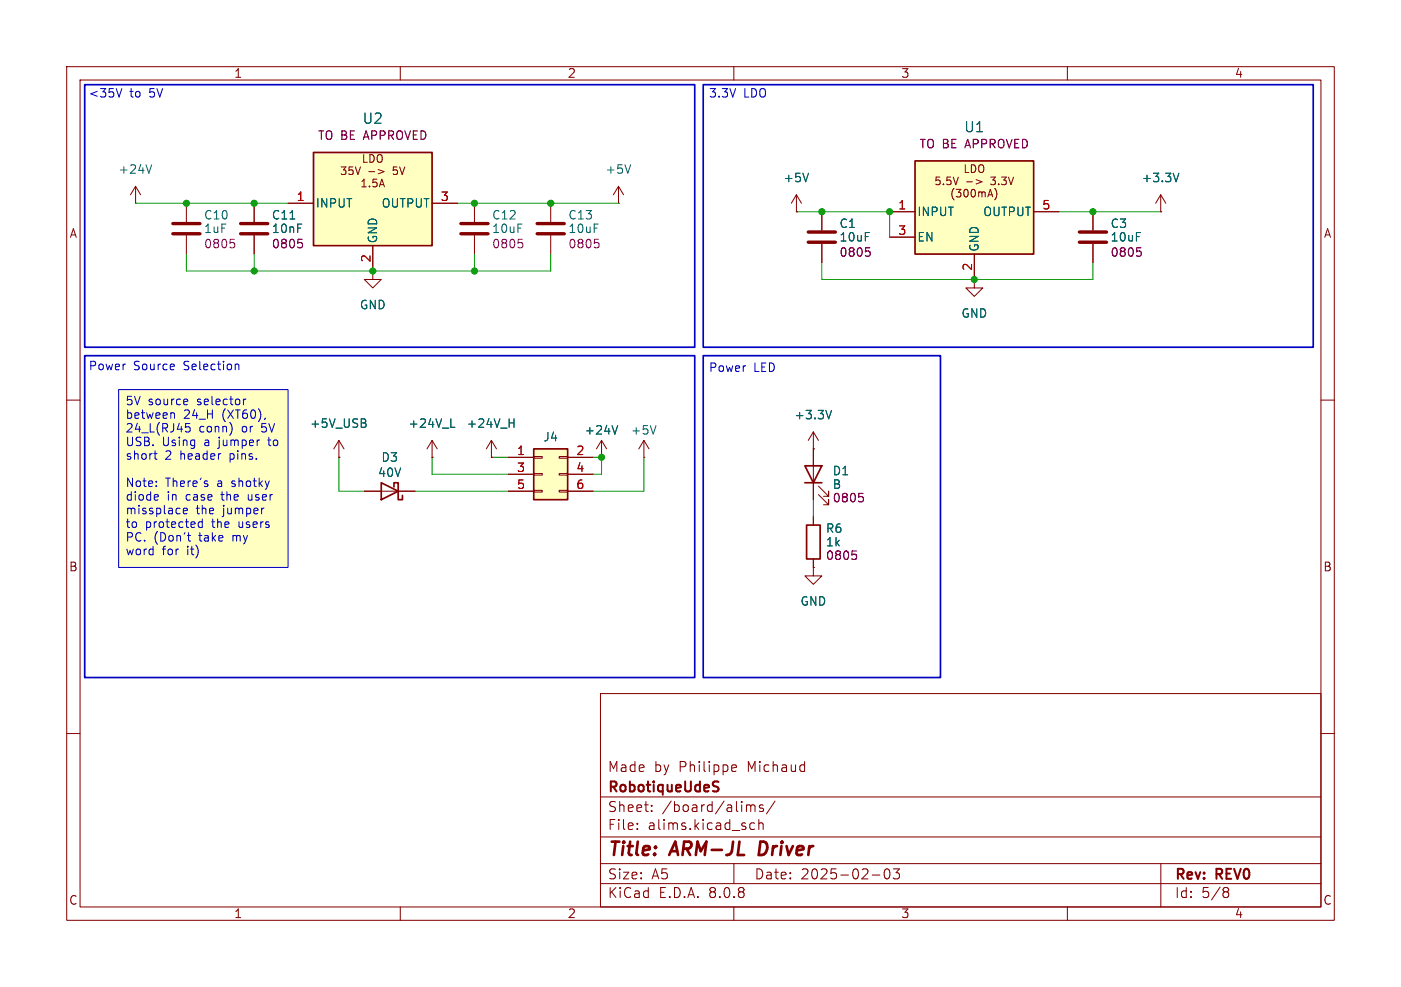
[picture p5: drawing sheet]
<svg xmlns="http://www.w3.org/2000/svg" width="210mm" height="148mm" viewBox="0 0 210 148" stroke-linecap="round" stroke-linejoin="round" font-family="sans-serif">
<g fill="none" stroke="#840000" stroke-width=".15">
<path d="M10 10h190v128h-190zM12 12h186v124h-186zM60 10v2M110 10v2M160 10v2M10 60h2M198 60h2M10 110h2M90 104h108v32h-108zM90 119.5h108M109.9 114.7l.4 .1 .1 .2-.7 .2M110.3 115.6l-.4 .1"/>
<path d="M198 110h2M60 136v2M90 132.5h108M90 129.5h108M90 125.5h108M95.5 124.2v.2M95.5 123.5v.1M97.7 121.5v.2M97.7 120.8v.1M110 136v2M110 129.5v3M111.9 120.8a.37 .37 0 0 1 .6 .1"/>
<path d="M112.4 124.1l.3 .3 .4-.1M112.5 120.9l.2-.2 .4 .1 .1 .9M112.5 120.9v.8M113.1 123.5l-.4-.1-.3 .3M113.8 123.5a.37 .37 0 0 1 .6 .1v.8M113.8 122.9v1.5M114.4 120.8l-.4-.1-.2 .2 .1 .2 .5 .2v.3h-.6M116.2 120.1l-1.3 1.9M130.8 131.2h1.1M132.7 130.4l.3-.1a.94 .94 0 0 1 0 1.5h-.1a.91 .91 0 0 1-.2-1.4zM133.9 130.3h.9l-.5 .6a.41 .41 0 0 1 .5 .2v.4l-.1 .2-.6 .1-.2-.2M160 136v2"/>
<path d="M174 129.5v6.5M183.6 133.1l.4 .1 .2 .2-.1 .2-.2 .1M183.6 133.7h.3M183.9 133.7l.2 .2 .1 .4-.2 .2-.4 .1"/>
</g>
<path d="M114 126.2l-.3 2h.5" fill="none" stroke="#840000" stroke-width=".4"/>
<path d="M107.1 117.9a.55 .55 0 0 1 .6 .4l-.1 .3-.5 .1M107.1 117.2l.6 .1" fill="none" stroke="#840000" stroke-width=".3"/>
<path d="M17.8 58.4h25.4v26.7h-25.4z" fill="#ffffc2"/>
<path d="M92.7 30.5h.1M92.7 27.9l-.8 1.3M92.7 27.9v2.6M92.7 27.9l.8 1.3" fill="none" stroke="#840000" stroke-width=".15"/>
<path d="M94.5 24.7l-.4 1.3" fill="none" stroke="#006464" stroke-width=".15"/>
<path d="M80 67.3h5.1v7.6h-5.1z" fill="#ffffc2"/>
<g fill="none" stroke="#840000" stroke-width=".15">
<path d="M119.4 31.8h.1M119.4 29.2l-.8 1.3M119.4 29.2v2.6M119.4 29.2l.7 1.3M123.2 31.8v2.7M123.2 36.6v2.8M163.8 31.8v2.7M163.8 36.6v2.8M174 31.8h.1M174 29.2l-.8 1.3M174 29.2v2.6M174 29.2l.8 1.3"/>
<path d="M146 41.9v1.3h1.3l-1.3 1.3-1.2-1.3h1.2M146 41.9h.1M50.8 68.6h.1M50.8 66l-.8 1.3M50.8 66v2.6M50.8 66l.8 1.3M54.6 73.7h7.6M73.7 68.6h.1M73.7 66l-.8 1.3M73.7 66v2.6M73.7 66l.7 1.3M76.2 68.6h3.8"/>
<path d="M76.2 71.1h3.8M76.2 73.7h3.8M80 73.5h1.3v.3h-1.3zM80 71h1.3v.2h-1.3zM80 68.5h1.3v.2h-1.3zM83.8 73.5h1.3v.3h-1.3zM83.8 71h1.3v.2h-1.3zM83.8 68.5h1.3v.2h-1.3zM85.1 68.6h3.8M85.1 71.1h3.8M85.1 73.7h3.8M90.2 68.6h.1"/>
<path d="M90.2 66l.7 1.3M90.2 66v2.6M90.2 66l-.8 1.3M96.5 68.6h.1M96.5 66l-.7 1.3M96.5 66v2.6M96.5 66l.8 1.3M121.9 67.3h.1M121.9 64.8v10.1M121.9 77.5v1.2M121.9 64.8l-.7 1.2M121.9 64.8l.8 1.2"/>
<path d="M122.7 74.2l1.5 1.5v-.8v.8h-.8M122.7 72.9l1.5 1.5v-.7v.7h-.8M121.9 85.1v1.3h1.3l-1.3 1.2-1.3-1.2h1.3M121.9 85.1h.1M121.9 83.8v1.3"/>
</g>
<path d="M57.1 72.4l2.6 1.3-2.6 1.2zM59.1 73v-.6h.6v2.5h.6v-.6M80 67.3h5.1v7.6h-5.1zM120.6 69.9h2.6l-1.3 2.5zM120.6 72.4h2.6M120.9 78.7h2v5.1h-2z" fill="none" stroke="#840000" stroke-width=".25"/>
<path d="M121.2 26l-.4 1.2M176.7 26l-.4 1.2M54.6 63.4a.34 .34 0 0 1 .3 .3 .34 .34 0 0 1-.3 .4M54.7 62.9l.1 .2-.1 .3M76.3 63.4h.7M77 62.8v1.3M92.6 63.8l-.4 1.3M98.3 63.8l-.4 1.3M124.6 61.5l-.4 1.3" fill="none" stroke="#006464" stroke-width=".15"/>
<path d="M121.2 36.3h4M121.2 34.8h4M161.8 36.3h4.1M161.8 34.8h4.1" fill="none" stroke="#840000" stroke-width=".51"/>
<path d="M129.8 37.2h.6M130.2 37.6l.2 .3v.3l-.2 .2M170.4 37.2h.6M170.8 37.6l.3 .3v.3l-.3 .2M128.8 74h.6M129.2 74.5l.2 .2v.3l-.2 .3M127.7 82.6h.6M128.2 83.1l.2 .2v.3l-.2 .3" fill="none" stroke="#840084" stroke-width=".15"/>
<path d="M137.2 24.1h17.7v14h-17.7z" fill="#ffffc2"/>
<path d="M137.2 24.1h17.7v14h-17.7z" fill="none" stroke="#840000" stroke-width=".25"/>
<g fill="none" stroke="#840000" stroke-width=".15">
<path d="M71.1 30.5v2.8M71.1 35.3v2.8M82.5 30.5v2.8M82.5 35.3v2.8M133.3 31.8h3.9M133.3 35.6h3.9M140.9 26.6h-.6v.5l.1-.1h.4l.1 .2v.4l-.2 .1-.4-.1M141.4 27.6v.1M141.9 27.6l.4 .1M142.5 26.6h-.5l-.1 .5 .4-.1M142.8 28.5a1.33 1.33 0 0 0 .2 1.5M142.9 26.6l.4 1.1 .4-1.1"/>
<path d="M144 28.4l-.3 .4 .3 .1v.5l-.2 .1-.5-.1M144.6 28.5l.1-.1a.61 .61 0 0 1 .4 .6 .61 .61 0 0 1-.4 .5l-.1-.1-.1-.3 .1-.6M144.7 24.7v1.2h.5M144.9 27.3h.9M145.6 24.7a.58 .58 0 0 1 .7 .6 .58 .58 0 0 1-.7 .6zM145.7 28.5l.1-.1a.61 .61 0 0 1 .4 .6 .61 .61 0 0 1-.4 .5l-.1-.1-.1-.3zM146 38.1v3.8M146.3 26.9l.9 .4-.9 .3M146.7 28.8v.7M146.7 28.9l.3-.1 .2 .1M146.8 24.9a.38 .38 0 0 1 .4-.2 .38 .38 0 0 1 .3 .4v.4a.38 .38 0 0 1-.4 .4 .38 .38 0 0 1-.4-.4zM147.2 28.9l.2-.1h.2l.1 .7"/>
<path d="M147.2 28.9v.6M148.1 29.5l.3-1.1 .4 1.1M148.2 29.2h.5M148.5 26.6h.7l-.4 .4 .4 .1v.5l-.2 .1-.5-.1M149.1 28.2a1.31 1.31 0 0 1 0 1.8M149.7 27.6v.1M150.1 26.6h.7l-.3 .4 .3 .1v.5l-.2 .1-.5-.1M151.2 26.6l.3 1.1 .4-1.1M154.9 31.8h3.8M55.9 40.6v1.3h1.2l-1.2 1.3-1.3-1.3h1.3M55.9 40.6h.1M64.8 68.6h.1"/>
<path d="M64.8 66l.7 1.3M64.8 66v2.6M64.8 66l-.8 1.3"/>
</g>
<path d="M67.6 64.1h.6" fill="none" stroke="#006464" stroke-width=".15"/>
<path d="M69.1 35.1h4.1M69.1 33.5h4.1M80.5 35.1h4.1M80.5 33.5h4.1" fill="none" stroke="#840000" stroke-width=".51"/>
<path d="M77.7 35.9h.6M78.1 36.4l.3 .2v.3l-.3 .3M89.1 35.9h.6M89.6 36.4l.2 .2v.3l-.2 .3" fill="none" stroke="#840084" stroke-width=".15"/>
<path d="M47 22.9h17.8v13.9h-17.8z" fill="#ffffc2"/>
<path d="M47 22.9h17.8v13.9h-17.8z" fill="none" stroke="#840000" stroke-width=".25"/>
<g fill="none" stroke="#840000" stroke-width=".15">
<path d="M20.3 30.5h.1M20.3 27.9l-.7 1.3M20.3 27.9v2.6M20.3 27.9l.8 1.3M27.9 30.5v2.8M27.9 35.3v2.8M38.1 30.5v2.8M38.1 35.3v2.8M43.2 30.5h3.8M51.1 25h.8l-.4 .5 .3 .1v.5l-.2 .1-.5-.1M52.9 25h-.6v.6l.2-.1h.3l.1 .2v.4l-.2 .1-.4-.1M53.3 25l.3 1.2 .4-1.2"/>
<path d="M54.2 28h.7M54.2 27.2l.4-.3v1.1M54.5 23.2v1.1h.6M55.3 25.7h.9M55.4 27.9v.1M55.4 23.2a.58 .58 0 0 1 .7 .6 .58 .58 0 0 1-.7 .5zM55.9 36.8v3.8M56.5 26.9h-.6v.5l.1-.1 .4 .1 .1 .1v.4l-.2 .1-.4-.1M56.7 25.4l.9 .3-.9 .4M56.7 23.2a.38 .38 0 0 1 .4 0 .38 .38 0 0 1 .2 .4v.4a.38 .38 0 0 1-.4 .4 .38 .38 0 0 1-.4-.4v-.4zM56.9 28l.3-1.1 .4 1.1M57 27.7h.5"/>
<path d="M59.5 25h-.5l-.1 .6 .2-.1h.4l.1 .2-.1 .4-.1 .1-.5-.1M59.9 25l.4 1.2 .4-1.2M64.8 30.5h3.8M119.4 31.8h.1M123.2 31.8v2.7M123.2 36.6v2.8M133.3 31.8h3.9M133.3 35.6h3.9M146 38.1v3.8M154.9 31.8h3.8M163.8 31.8v2.7M163.8 36.6v2.8"/>
<path d="M174 31.8h.1M55.9 40.6h.1M146 41.9h.1M50.8 68.6h.1M54.6 73.7h2.5M59.7 73.7h2.5M64.8 68.6h.1M73.7 68.6h.1M76.2 73.7h3.8M76.2 68.6h3.8M76.2 71.1h3.8M85.1 73.7h3.8"/>
<path d="M85.1 68.6h3.8M85.1 71.1h3.8M90.2 68.6h.1M121.9 67.3h.1M121.9 67.3v2.6M121.9 72.4v2.5M121.9 77.5v1.2M121.9 85.1h.1M121.9 83.8v1.3"/>
</g>
<path d="M25.9 35.1h4.1M25.9 33.5h4.1M36.1 35.1h4M36.1 33.5h4" fill="none" stroke="#840000" stroke-width=".51"/>
<path d="M34.5 35.9h.6M34.9 36.4l.3 .2v.3l-.3 .3M44.7 35.9h.6M45.1 36.4l.2 .2v.3l-.2 .3M129.8 37.2h.6M130.2 37.6l.2 .3v.3l-.2 .2M170.4 37.2h.6M170.8 37.6l.3 .3v.3l-.3 .2M128.8 74h.6M129.2 74.5l.2 .2v.3l-.2 .3M127.7 82.6h.6M128.2 83.1l.2 .2v.3l-.2 .3" fill="none" stroke="#840084" stroke-width=".15"/>
<path d="M22.7 24.7l-.4 1.3M43.5 32.8h.7M121.2 26l-.4 1.2M176.7 26l-.4 1.2M54.6 63.4a.34 .34 0 0 1 .3 .3 .34 .34 0 0 1-.3 .4M54.7 62.9l.1 .2-.1 .3M67.6 64.1h.6M76.3 63.4h.7M77 62.8v1.3M92.6 63.8l-.4 1.3M124.6 61.5l-.4 1.3" fill="none" stroke="#006464" stroke-width=".15"/>
<g fill="none" stroke="#0000c2" stroke-width=".15">
<path d="M18.3 13.3l-.5 1.3M17.8 58.4h25.4v26.7h-25.4zM28 59.8l.1 .4-.6 .1M35.3 54.7h.4l.1 .7M36.5 59.8v.9M36.9 59.8l-.3 .1-.1 .2M23.1 68h.4M23.2 67.6v1.1l.3 .2M23.4 72.8v.2M23.4 72.2v.1M23.5 74.2l.2 .3-.6 .1M23.7 74.9l-.2 .1"/>
<path d="M25.8 61.9l.3 .1 .1 .1v.6M27.5 76.6l.6-.1-.1-.2-.3-.1-.2 .2v.6h.5M27.8 64.1l.5-.1 .2 .2-.1 .5h-.6M28.1 60.6l-.1 .1M30.3 77.8v1.3M30.3 78.3l-.3-.1-.3 .3v.4l.1 .1h.5M34.7 63.9v.8M39.5 76.2h.1M28.3 81l.3 .1"/>
</g>
<path d="M12.7 12.7h91.4v39.4h-91.4zM105.4 12.7h91.4v39.4h-91.4zM12.7 53.3h91.4v48.3h-91.4zM105.4 53.3h35.6v48.3h-35.6z" fill="none" stroke="#0000c2" stroke-width=".25"/>
<g fill="none" stroke="#009600" stroke-width=".15">
<path d="M20.3 30.5h22.9M27.9 38.1v2.5h54.6v-2.5M38.1 38.1v2.5M68.6 30.5h24.1M71.1 38.1v2.5M119.4 31.8h13.9v3.8M123.2 39.4v2.5h40.6v-2.5M158.7 31.8h15.3M50.8 68.6v5.1h3.8M62.2 73.7h14M64.8 68.6v2.5h11.4M73.7 68.6h2.5"/>
<path d="M88.9 68.6h1.3v2.5h-1.3M96.5 68.6v5.1h-7.6M121.9 74.9v2.6"/>
</g>
<g fill="#009600" stroke="#009600" stroke-width=".15">
<circle cx="71.1" cy="40.6" r=".46"/>
<circle cx="82.5" cy="30.5" r=".46"/>
<circle cx="123.2" cy="31.8" r=".46"/>
<circle cx="133.3" cy="31.8" r=".46"/>
<circle cx="90.2" cy="68.6" r=".46"/>
<circle cx="163.8" cy="31.8" r=".46"/>
<circle cx="146" cy="41.9" r=".46"/>
<circle cx="71.1" cy="30.5" r=".46"/>
<circle cx="55.9" cy="40.6" r=".46"/>
<circle cx="27.9" cy="30.5" r=".46"/>
<circle cx="38.1" cy="30.5" r=".46"/>
<circle cx="38.1" cy="40.6" r=".46"/>
</g>
<g font-size="2.8" fill="#840000">
<text x="91" y="128.9">Title:</text>
<text x="100.7" y="128.9">ARM-JL</text>
<text x="114.6" y="128.9">Driver</text>
</g>
<g font-size="2.1" fill="#006464">
<text x="54.3" y="18.8">U2</text>
<text x="144.4" y="20">U1</text>
</g>
<g font-size="2.1" fill="#840000">
<text x="91" y="119.2">RobotiqueUdeS</text>
<text x="91" y="116">Made</text>
<text x="98" y="116">by</text>
<text x="101.8" y="116">Philippe</text>
<text x="112.2" y="116">Michaud</text>
<text x="91" y="124.7">File:</text>
<text x="91" y="122">Sheet:</text>
<text x="97.1" y="124.7">alims.kicad_sch</text>
<text x="99.2" y="122">/board/alims/</text>
<text x="91" y="134.9">KiCad</text>
<text x="91" y="132.1">Size:</text>
<text x="97.7" y="132.1">A5</text>
<text x="98.7" y="134.9">E.D.A.</text>
<text x="106.3" y="134.9">8.0.8</text>
<text x="113" y="132.1">Date:</text>
<text x="120" y="132.1">2025-02-03</text>
<text x="176" y="132.3">Rev:</text>
<text x="176" y="134.9">Id:</text>
<text x="180.1" y="134.9">5/8</text>
<text x="182.4" y="132.3">REV0</text>
</g>
<g font-size="1.8" fill="#840000">
<text x="35" y="11.9">1</text>
<text x="85" y="11.9">2</text>
<text x="135" y="11.9">3</text>
<text x="185" y="11.9">4</text>
<text x="10.3" y="35.9">A</text>
<text x="198.4" y="35.9">A</text>
<text x="10.3" y="85.9">B</text>
<text x="198.3" y="85.9">B</text>
<text x="10.3" y="135.9">C</text>
<text x="35" y="137.9">1</text>
<text x="85" y="137.9">2</text>
<text x="135" y="137.9">3</text>
<text x="185" y="137.9">4</text>
<text x="198.3" y="135.9">C</text>
</g>
<g font-size="1.8" fill="#0000c2">
<text x="13.2" y="14.8">&lt;35V</text>
<text x="19.5" y="14.8">to</text>
<text x="22.5" y="14.8">5V</text>
<text x="106.2" y="14.8">3.3V</text>
<text x="111.5" y="14.8">LDO</text>
<text x="13.2" y="55.7">Power</text>
<text x="20" y="55.7">Source</text>
<text x="27.6" y="55.7">Selection</text>
<text x="106.2" y="56">Power</text>
<text x="113" y="56">LED</text>
<text x="18.7" y="61.1">5V</text>
<text x="18.7" y="63.1">between</text>
<text x="18.7" y="65.2">24_L(RJ45</text>
<text x="22.2" y="61.1">source</text>
<text x="27.5" y="63.1">24_H</text>
<text x="29.7" y="61.1">selector</text>
<text x="29.8" y="65.2">conn)</text>
<text x="33.4" y="63.1">(XT60),</text>
<text x="36.4" y="65.2">or</text>
<text x="39.5" y="65.2">5V</text>
<text x="18.7" y="67.2">USB.</text>
<text x="18.7" y="69.3">short</text>
<text x="24.3" y="67.2">Using</text>
<text x="24.7" y="69.3">2</text>
<text x="27.1" y="69.3">header</text>
<text x="30.8" y="67.2">a</text>
<text x="33.1" y="67.2">jumper</text>
<text x="34.7" y="69.3">pins.</text>
<text x="40.7" y="67.2">to</text>
<text x="18.7" y="73.4">Note:</text>
<text x="18.7" y="75.4">diode</text>
<text x="18.7" y="77.5">missplace</text>
<text x="24.8" y="73.4">There's</text>
<text x="25" y="75.4">in</text>
<text x="28" y="75.4">case</text>
<text x="29.4" y="77.5">the</text>
<text x="32.7" y="73.4">a</text>
<text x="33.5" y="75.4">the</text>
<text x="33.5" y="77.5">jumper</text>
<text x="35" y="73.4">shotky</text>
<text x="37.6" y="75.4">user</text>
<text x="18.7" y="79.5">to</text>
<text x="18.7" y="81.5">PC.</text>
<text x="18.7" y="83.6">word</text>
<text x="21.8" y="79.5">protected</text>
<text x="23" y="81.5">(Don't</text>
<text x="24.3" y="83.6">for</text>
<text x="28.1" y="83.6">it)</text>
<text x="30" y="81.5">take</text>
<text x="31.9" y="79.5">the</text>
<text x="35.1" y="81.5">my</text>
<text x="36" y="79.5">users</text>
</g>
<g font-size="1.8" fill="#840084">
<text x="47.6" y="21.2">TO BE APPROVED</text>
<text x="137.8" y="22.5">TO BE APPROVED</text>
<text x="30.5" y="37.4">0805</text>
<text x="40.6" y="37.4">0805</text>
<text x="73.7" y="37.4">0805</text>
<text x="85.1" y="37.4">0805</text>
<text x="125.7" y="38.7">0805</text>
<text x="166.4" y="38.7">0805</text>
<text x="124.7" y="73.5">B</text>
<text x="124.7" y="75.5">0805</text>
<text x="123.7" y="82.1">1k</text>
<text x="123.7" y="84.2">0805</text>
</g>
<g font-size="1.8" fill="#006464">
<text x="17.7" y="26.3">+24V</text>
<text x="90.7" y="26.3">+5V</text>
<text x="117.3" y="27.5">+5V</text>
<text x="171" y="27.5">+3.3V</text>
<text x="30.5" y="35.2">1uF</text>
<text x="30.5" y="33.1">C10</text>
<text x="40.6" y="33.1">C11</text>
<text x="40.6" y="35.2">10nF</text>
<text x="47.2" y="31.3">INPUT</text>
<text x="57.1" y="31.3">OUTPUT</text>
<text x="73.7" y="33.1">C12</text>
<text x="73.7" y="35.2">10uF</text>
<text x="85.1" y="33.1">C13</text>
<text x="85.1" y="35.2">10uF</text>
<text x="125.7" y="34.4">C1</text>
<text x="137.4" y="32.6">INPUT</text>
<text x="147.3" y="32.6">OUTPUT</text>
<text x="166.4" y="34.4">C3</text>
<text x="56.7" y="36.6" transform="rotate(-90 56.7 36.6)">GND</text>
<text x="125.7" y="36.4">10uF</text>
<text x="137.4" y="36.4">EN</text>
<text x="146.9" y="37.8" transform="rotate(-90 146.9 37.8)">GND</text>
<text x="166.4" y="36.4">10uF</text>
<text x="53.8" y="46.6">GND</text>
<text x="144" y="47.9">GND</text>
<text x="46.4" y="64.4">+5V_USB</text>
<text x="61.1" y="64.4">+24V_L</text>
<text x="69.9" y="64.4">+24V_H</text>
<text x="87.5" y="65.4">+24V</text>
<text x="94.5" y="65.4">+5V</text>
<text x="119" y="63.1">+3.3V</text>
<text x="56.6" y="71.7">40V</text>
<text x="57.1" y="69.4">D3</text>
<text x="81.4" y="66.4">J4</text>
<text x="124.7" y="71.5">D1</text>
<text x="123.7" y="80.1">R6</text>
<text x="119.9" y="91">GND</text>
</g>
<g font-size="1.8" fill="#a90000">
<text x="44.4" y="30.2">1</text>
<text x="66" y="30.2">3</text>
<text x="134.5" y="31.5">1</text>
<text x="134.5" y="35.3">3</text>
<text x="156.1" y="31.5">5</text>
<text x="55.6" y="39.4" transform="rotate(-90 55.6 39.4)">2</text>
<text x="145.8" y="40.7" transform="rotate(-90 145.8 40.7)">2</text>
<text x="77.4" y="68.3">1</text>
<text x="77.4" y="70.9">3</text>
<text x="86.3" y="68.3">2</text>
<text x="86.3" y="70.9">4</text>
<text x="77.4" y="73.4">5</text>
<text x="86.3" y="73.4">6</text>
</g>
<text font-size="1.6" fill="#840000" x="142.7" y="28">-&gt;</text>
</svg>
